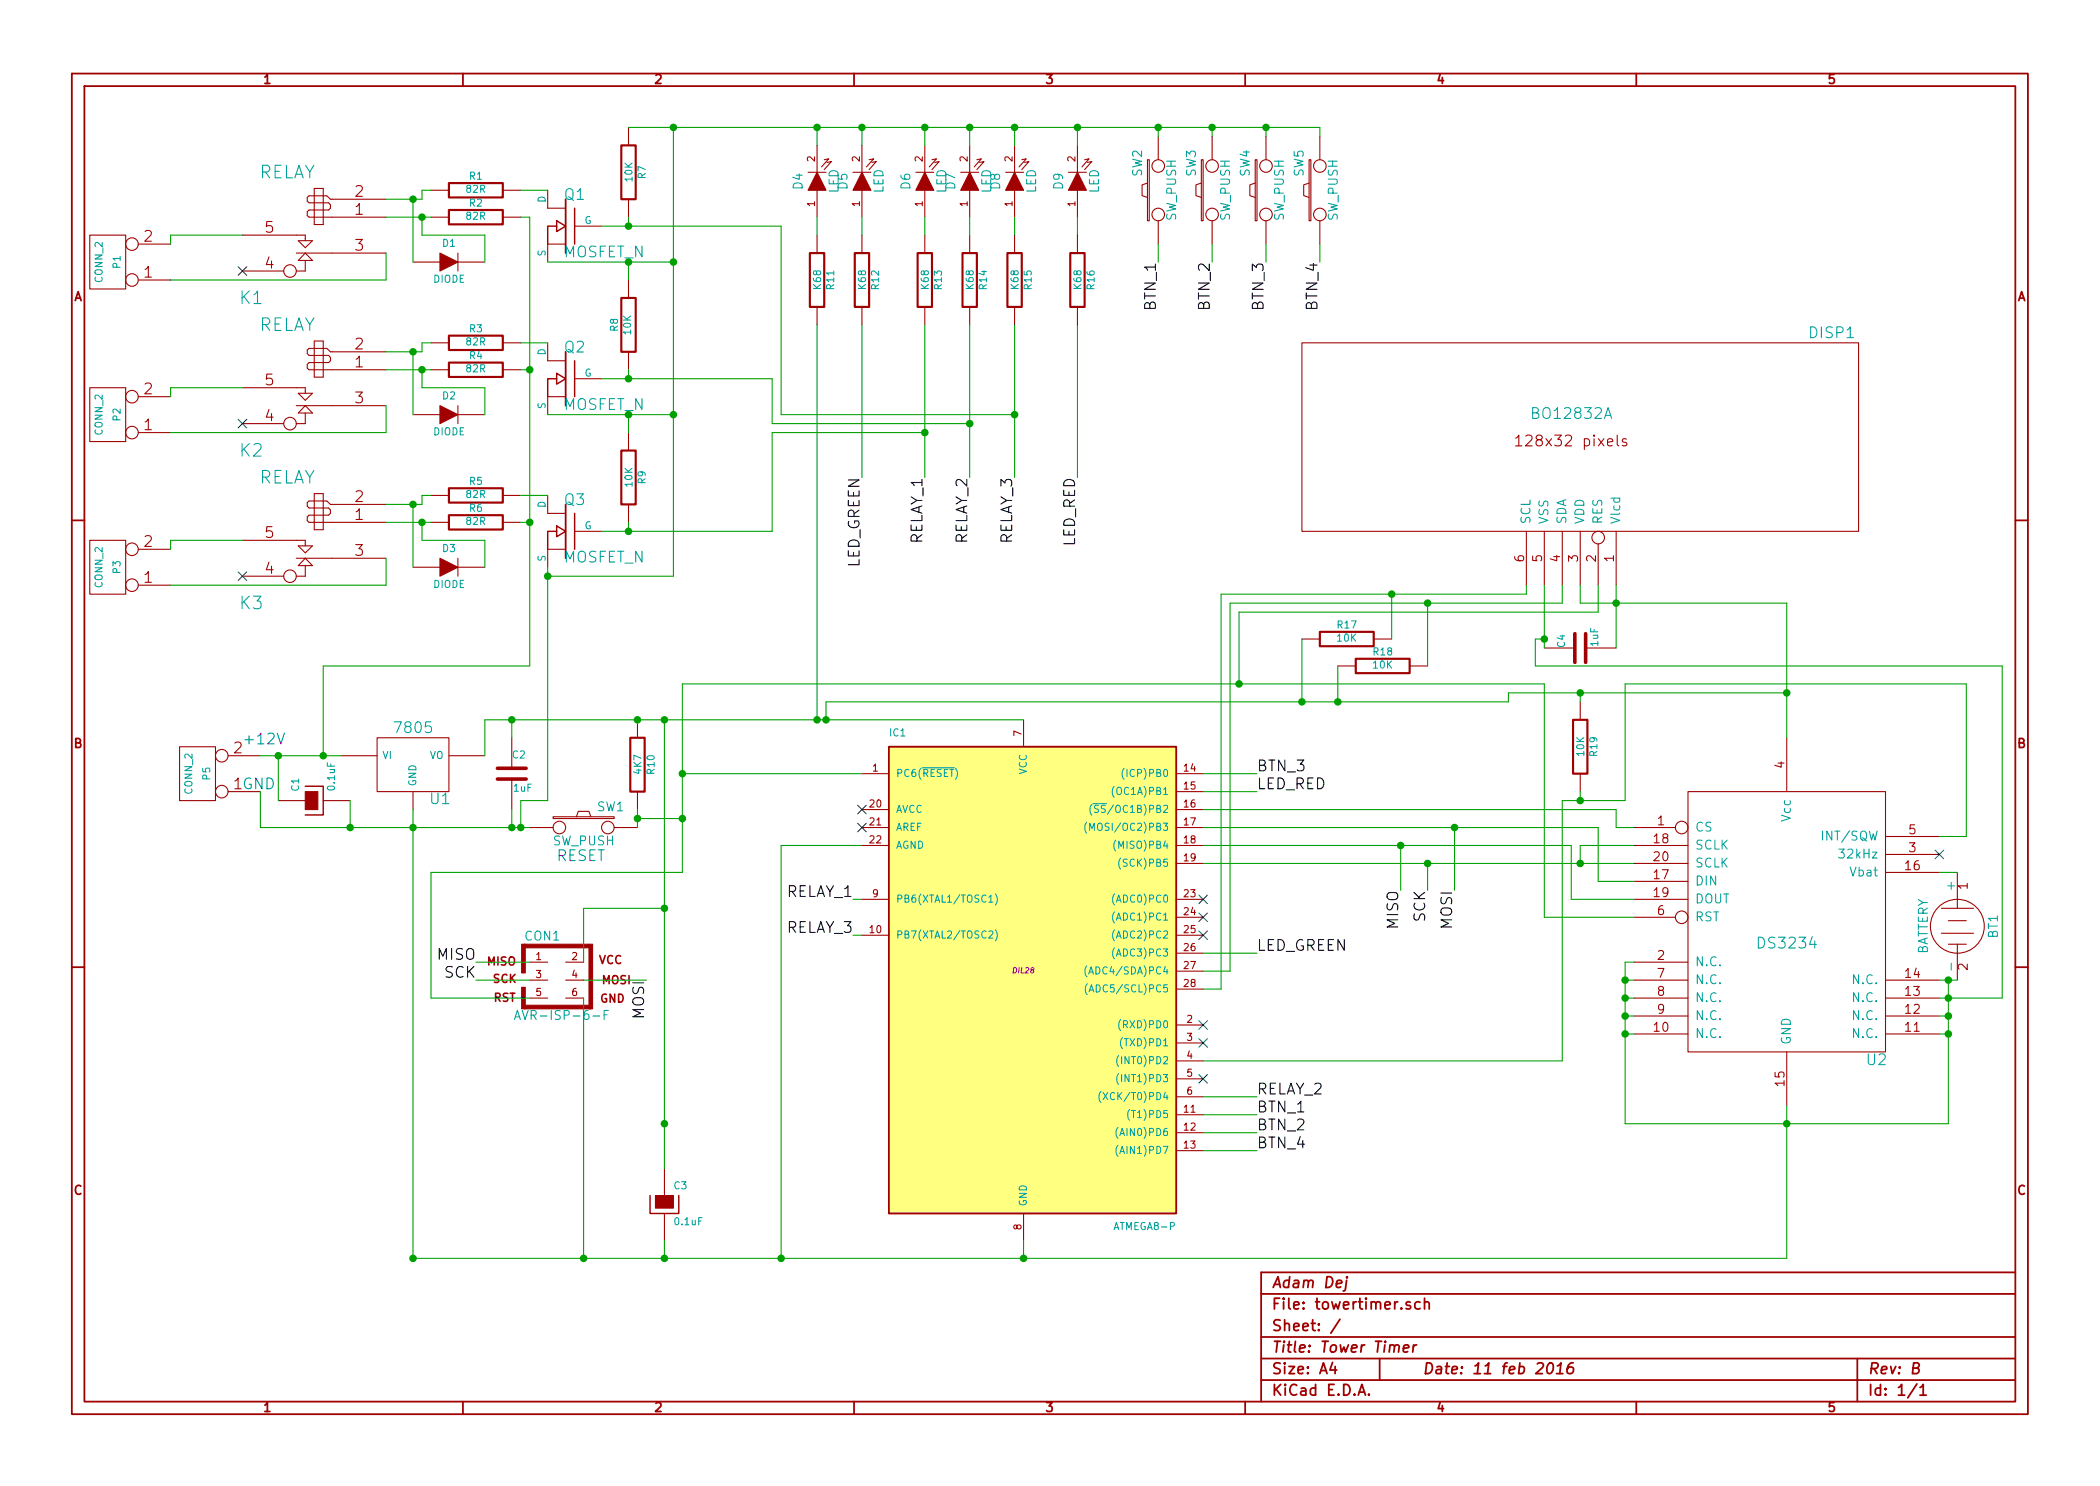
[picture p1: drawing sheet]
<svg xmlns="http://www.w3.org/2000/svg" width="297mm" height="210mm" viewBox="0 0 297 210" stroke-linecap="round" stroke-linejoin="round" font-family="sans-serif">
<g fill="none" stroke="#a00000" stroke-width=".25">
<path d="M10.2 10.4h276.6v189.7h-276.6zM11.9 12.2h273.2v186.1h-273.2zM65.5 10.4v1.8M120.8 10.4v1.8M176.1 10.4v1.8M231.4 10.4v1.8M80 28.2v7.6M80 49.8v7.6M10.2 73.6h1.7M80 71.4v7.6M285.1 73.6h1.7M125.7 105.7h40.7v66h-40.7z"/>
<path d="M10.2 136.8h1.7M285.1 136.8h1.7M65.5 198.3v1.8M120.8 198.3v1.8M176.1 198.3v1.8M178.4 183.1h106.7M178.4 189.2h106.7M178.4 195.3h106.7M178.4 192.2h106.7M188.5 192.8l-.4 1h1M188.8 193.3v1.1M189.5 186.7l-1.3 1.9"/>
<path d="M190.5 181.1l-.2 1.4-.3 .2M190.5 180.6l-.1 .1 .1 .1 .1-.1-.1-.1v.2M192.1 197.4l.5-1.5 .5 1.5M192.3 197h.7M193.6 197.3h.1l-.1 .1-.1-.1h.1v.1M195.1 192.2v3.1M198.5 190.8l.8-.1-.1-.3-.1-.1-.5 .1-.1 .7 .2 .2 .4-.1M199.5 184.3l-.4-.1-.2 .2 .1 .2 .5 .2v.1v.2l-.2 .1-.4-.1M199.9 190.3l-.1 1M200.4 190.3l-.3 .1-.2 .2M200.9 184.3a.48 .48 0 0 0-.7 0l-.1 .6a.48 .48 0 0 0 .8 .2M201.5 184.3a.38 .38 0 0 1 .7 .1v.8"/>
<path d="M201.5 183.7v1.5M219.1 192.9a.34 .34 0 0 1 .6 .2 .87 .87 0 0 1-.6 1.3l-.2-.1a1.13 1.13 0 0 1 .2-1.4zM220.2 194.4h.9M220.3 193.3l.5-.5-.2 1.6M222.5 192.8a.72 .72 0 0 0-.8 .7v.7a.52 .52 0 0 0 .8-.1v-.5a.49 .49 0 0 0-.8 .1M231.4 198.3v1.8M262.7 192.2v6.1M270.6 193.6h.5l.2-.2a.33 .33 0 0 0 .2-.3 .33 .33 0 0 0-.3-.3h-.5l-.2 1.6h.6a.4 .4 0 0 0 .3-.4 .4 .4 0 0 0-.3-.4M271.1 195.8l-1.3 2M271.6 196.3l.4-.4v1.5M271.6 197.4h.9M285.1 180h-106.7v18.3"/>
</g>
<g fill="none" stroke="#a00000" stroke-width=".15">
<path d="M88.9 18v2.6M163.8 19.3v3.3M171.4 19.3v3.3M179.1 19.3v3.3M186.7 19.3v3.3M12.7 33.3h5.1v7.6h-5.1zM19.6 39.6h4.5M19.6 34.5h4.5M34.3 33.3h8.9v.8M34.3 38.3h5.8M41.9 35.8h12.7M42.2 34.1h2l-1 .9z"/>
<path d="M43.2 35.8l1 1h-2zM43.2 36.8v1.5h-1.3M44.4 26.7h1.3v5.1h-1.3zM54.6 28.2h-7.9l-.5-.5h-2.5l-.2 .2v.5l.2 .3h2.8l.2 .3v.5l-.2 .2h-2.8l-.2 .3v.5l.2 .2h10.9M58.4 37.1h3.8M61 30.7h2.5M61 26.9h2.5M64.8 35.8v2.5M64.8 37.1h3.8M71.1 30.7h2.6M71.1 26.9h2.6M77.5 26.9v2.6h2.5"/>
<path d="M80 34.5h-2.5v2.6M81.3 32h3.8M88.9 28.2v2.5M88.9 39.6v2.6M114.3 24.4h2.5M115.6 20.6v3.8M115.6 26.9v3.8M115.6 33.3v2.5M116.6 22.6l.6-.1-1 1.1M117 23l.6-.1-1 1.1M120.6 24.4h2.6M121.9 20.6v3.8"/>
<path d="M121.9 26.9v3.8M121.9 33.3v2.5M122.9 22.6l.7-.1-1 1.1M123.3 23l.7-.1-1.1 1.1M129.5 24.4h2.6M130.8 20.6v3.8M130.8 26.9v3.8M130.8 33.3v2.5M131.8 22.6l.7-.1-1.1 1.1M132.2 23l.6-.1-1 1.1M135.9 24.4h2.5M137.2 20.6v3.8"/>
<path d="M137.2 26.9v3.8M137.2 33.3v2.5M138.2 22.6l.6-.1-1 1.1M138.6 23l.6-.1-1 1.1M142.2 24.4h2.6M143.5 20.6v3.8M143.5 26.9v3.8M143.5 33.3v2.5M144.5 22.6l.7-.1-1.1 1.1M144.9 23l.6-.1-1 1.1M151.1 24.4h2.6M152.4 20.6v3.8"/>
<path d="M152.4 26.9v3.8M152.4 33.3v2.5M153.4 22.6l.7-.1-1.1 1.1M153.8 23l.6-.1-1 1.1M162.3 22.6h.3v8.6h-.3zM162.3 25.9l-.8 .3v1.5l.8 .2M163.8 31.2v3.3M169.9 22.6h.3v8.6h-.3zM169.9 25.9l-.7 .3v1.5l.7 .2M171.4 31.2v3.3M177.5 22.6h.3v8.6h-.3zM177.5 25.9l-.7 .3v1.5l.7 .2"/>
<path d="M179.1 31.2v3.3M185.2 22.6h.2v8.6h-.2zM185.2 25.9l-.8 .3v1.5l.8 .2M186.7 31.2v3.3M12.7 54.9h5.1v7.6h-5.1zM19.6 56.1h4.5M34.3 54.9h8.9v.7M34.3 59.9h5.8M41.9 57.4h12.7M42.2 55.6h2l-1 1zM43.2 58.4v1.5h-1.3M43.2 57.4l1 1h-2z"/>
<path d="M44.4 48.3h1.3v5.1h-1.3zM54.6 49.8h-7.9l-.5-.5h-2.5l-.2 .2v.5l.2 .3h2.8l.2 .3v.4l-.2 .3h-2.8l-.2 .3v.5l.2 .2h10.9M58.4 58.7h3.8M61 52.3h2.5M61 48.5h2.5M64.8 57.4v2.5M64.8 58.7h3.8M71.1 52.3h2.6M71.1 48.5h2.6M77.5 48.5v2.5h2.5M80 56.1h-2.5v2.6M81.3 53.6h3.8"/>
<path d="M88.9 49.8v2.5M115.6 43.4v2.6M121.9 43.4v2.6M130.8 43.4v2.6M137.2 43.4v2.6M143.5 43.4v2.6M152.4 43.4v2.6M184.1 48.5h78.8v26.7h-78.8zM12.7 76.4h5.1v7.7h-5.1zM19.6 61.2h4.5M19.6 77.7h4.5M34.3 76.4h8.9v.8"/>
<path d="M41.9 79h12.7M42.2 77.2h2l-1 1zM43.2 79l1 1h-2zM44.4 69.8h1.3v5.1h-1.3zM54.6 71.4h-7.9l-.5-.5h-2.5l-.2 .2v.5l.2 .3h2.8l.2 .3v.4l-.2 .3h-2.8l-.2 .2v.6l.2 .2h10.9M61 73.9h2.5M61 70.1h2.5M64.8 79v2.5M71.1 73.9h2.6M71.1 70.1h2.6M77.5 70.1v2.5h2.5M80 77.7h-2.5v2.6"/>
<path d="M81.3 75.2h3.8M88.9 61.2v2.5M88.9 71.4v2.5M214.4 62l.4-.4v1.5M214.4 63.1h.9M215.9 75.2v7.6M218.4 75.2v7.6M221 75.2v7.6M223.5 75.2v7.6M226.1 77v5.8M228.6 75.2v7.6M230 62.1h-.3l-.2 .2v.2l.5 .2 .1 .1-.1 .2-.1 .1-.4-.1"/>
<path d="M19.6 82.8h4.5M34.3 81.5h5.8M43.2 80v1.5h-1.3M58.4 80.3h3.8M64.8 80.3h3.8M184.1 90.4h2.6M189.2 94.2h2.6M194.3 90.4h2.5M199.4 94.2h2.5M218.4 91.7h4.4M223.5 99.3v2.5M224.3 91.7h4.3"/>
<path d="M25.4 105.7h5.1v7.6h-5.1zM32.3 106.9h4.5M32.3 112h4.5M39.4 113.3h3.8M45.7 113.3h3.8M48.3 106.9h5M53.3 104.4h10.2v7.6h-10.2zM58.4 112v2.5M63.5 106.9h5.1M72.4 104.4v4.3M72.4 110.2v4.3M74.9 117.1h3.3"/>
<path d="M78.2 115.6h8.7v.2h-8.7zM81.5 115.6l.3-.8h1.5l.3 .8M86.9 117.1h3.3M90.2 101.8v2.6M90.2 112v2.5M121.9 109.5h3.8M121.9 114.5h3.8M121.9 117.1h3.8M121.9 119.6h3.8M144.8 101.8v3.9M166.4 112h3.8M166.4 109.5h3.8"/>
<path d="M166.4 114.5h3.8M166.4 117.1h3.8M166.4 119.6h3.8M223.5 109.5v2.5M231.1 117.1h5.9M231.1 119.6h7.7M238.8 112h27.9v36.8h-27.9zM252.7 104.4v7.6M266.7 118.4h7.6M74.9 136.1h2.6M74.9 138.7h2.6M80 136.1h2.5"/>
<path d="M80 138.7h2.5M121.9 127.2h3.8M121.9 132.3h3.8M166.4 127.2h3.8M166.4 132.3h3.8M166.4 129.8h3.8M166.4 134.9h3.8M166.4 137.4h3.8M166.4 139.9h3.8M166.4 122.2h3.8M231.1 127.2h7.7M231.1 129.8h5.9"/>
<path d="M231.1 122.2h7.7M231.1 136.1h7.7M231.1 138.7h7.7M231.1 124.7h7.7M266.7 120.9h7.6M266.7 138.7h7.6M266.7 123.4h7.6M274.6 128.5h4.5M274.6 132h4.5M275.6 130.3h2.5M275.6 133.6h2.5M276.9 123.4v5.1"/>
<path d="M276.9 133.6v5.1M74.9 141.2h2.6M80 141.2h2.5M166.4 145h3.8M166.4 147.6h3.8M166.4 150.1h3.8M166.4 152.6h3.8M166.4 155.2h3.8M166.4 157.7h3.8M231.1 141.2h7.7M231.1 143.8h7.7M231.1 146.3h7.7"/>
<path d="M252.7 148.8v7.7M266.7 141.2h7.6M266.7 143.8h7.6M266.7 146.3h7.6M94 165.3v3.9M94 171.7v3.8M144.8 171.7v3.8M166.4 160.3h3.8M166.4 162.8h3.8"/>
<circle cx="18.7" cy="39.6" r=".89"/>
<circle cx="18.7" cy="34.5" r=".89"/>
<circle cx="41" cy="38.3" r=".89"/>
<circle cx="163.8" cy="23.5" r=".89"/>
<circle cx="163.8" cy="30.3" r=".89"/>
<circle cx="171.4" cy="23.5" r=".89"/>
<circle cx="171.4" cy="30.3" r=".89"/>
<circle cx="179.1" cy="23.5" r=".89"/>
<circle cx="179.1" cy="30.3" r=".89"/>
<circle cx="186.7" cy="30.3" r=".89"/>
<circle cx="186.7" cy="23.5" r=".89"/>
<circle cx="18.7" cy="56.1" r=".89"/>
<circle cx="41" cy="59.9" r=".89"/>
<circle cx="18.7" cy="77.7" r=".89"/>
<circle cx="18.7" cy="61.2" r=".89"/>
<circle cx="226.1" cy="76.1" r=".89"/>
<circle cx="18.7" cy="82.8" r=".89"/>
<circle cx="41" cy="81.5" r=".89"/>
<circle cx="31.4" cy="106.9" r=".89"/>
<circle cx="31.4" cy="112" r=".89"/>
<circle cx="79.1" cy="117.1" r=".89"/>
<circle cx="86" cy="117.1" r=".89"/>
<circle cx="237.9" cy="117.1" r=".89"/>
<circle cx="237.9" cy="129.8" r=".89"/>
<circle cx="276.9" cy="131.1" r="3.8"/>
</g>
<path d="M39.2 103.7l.5 1.6 .5-1.6" fill="none" stroke="#00f" stroke-width=".15"/>
<path d="M125.7 105.7h40.7v66h-40.7z" fill="#ffff80" stroke="#ffff80" stroke-width=".25"/>
<g fill="none" stroke="#00a0a0" stroke-width=".15">
<path d="M130.4 108.6h4.6M153.7 116.3a1.2 1.2 0 0 0 0 1.6M154.1 117.5v-1l.4 .7 .3-.7v1M154.5 113.8a1.2 1.2 0 0 0 0 1.5M154.6 113.7h1.9M155.4 114l-.4-.1-.2 .2 .1 .3 .4 .2v.3l-.1 .1-.4-.1M157.6 111.2a1.2 1.2 0 0 0 0 1.6M157.8 118.9a1.2 1.2 0 0 0 0 1.5M159 108.7a1.2 1.2 0 0 0 0 1.6M139.9 131.8l.4-.1 .1 .1v.2l-.6 .7h.6M139.9 127.7h.5M140.8 126.5a1.2 1.2 0 0 1 0 1.5"/>
<path d="M140.8 131.6a1.2 1.2 0 0 1 0 1.5M153.7 136.6a1.2 1.2 0 0 0 0 1.6M153.8 139.2a1.2 1.2 0 0 0 0 1.5M154 137.8l.3-1 .4 1M157.7 126.5a1.2 1.2 0 0 0 0 1.5M157.7 129a1.2 1.2 0 0 0 0 1.6M157.7 131.6a1.2 1.2 0 0 0 0 1.5M157.7 134.1a1.2 1.2 0 0 0 0 1.6M158.5 121.4a1.2 1.2 0 0 0 0 1.6M72.8 144.2l.4-1.2 .4 1.2M72.9 143.9h.6M85.4 143.6h.5"/>
<path d="M86.1 143h-.7v1.2M154.1 140.4l.3-1.1 .3 1.1M154.2 140.1h.4M155.7 154.4a1.2 1.2 0 0 0 0 1.6M156 154.6l.7 1M156.7 154.6l-.7 1M158.1 159.5a1.2 1.2 0 0 0 0 1.6M158.2 149.3a1.2 1.2 0 0 0 0 1.6M158.2 151.9a1.2 1.2 0 0 0 0 1.5M158.5 144.3a1.2 1.2 0 0 0 0 1.5M159.8 157a1.2 1.2 0 0 0 0 1.5M158.1 162a1.2 1.2 0 0 0 0 1.6"/>
</g>
<path d="M78.7 32h-1.2v2.5M78.7 31.2l1.3 .8-1.3 .8zM81.3 29.5v5M78.7 53.6h-1.2v2.5M78.7 52.8l1.3 .8-1.3 .8zM81.3 51v5.1M78.7 75.2h-1.2v2.5M78.7 74.4l1.3 .8-1.3 .7zM81.3 72.6v5.1M43.2 111.2h2.5v4.1h-2.5M91.9 169.2v2.5h4.1v-2.5" fill="none" stroke="#a00000" stroke-width=".2"/>
<g fill="#a00000" stroke="#a00000" stroke-width=".15">
<path d="M43.2 112h1.8v2.5h-1.8z"/>
<path d="M92.7 169.2h2.5v1.7h-2.5z"/>
<path d="M115.6 24.4l1.2 2.5h-2.5z"/>
<path d="M121.9 24.4l1.3 2.5h-2.6z"/>
<path d="M130.8 24.4l1.3 2.5h-2.6z"/>
<path d="M137.2 24.4l1.2 2.5h-2.5z"/>
<path d="M143.5 24.4l1.3 2.5h-2.6z"/>
<path d="M152.4 24.4l1.3 2.5h-2.6z"/>
<path d="M62.2 35.8l2.6 1.3-2.6 1.2z"/>
<path d="M62.2 57.4l2.6 1.3-2.6 1.2z"/>
<path d="M62.2 79l2.6 1.3-2.6 1.2z"/>
<path d="M74.2 142.2h9.4v.5h-9.4z"/>
<path d="M74.2 133.6h9.1v.5h-9.1z"/>
<path d="M73.8 139.7h.5v3h-.5z"/>
<path d="M73.8 133.6h.5v4.1h-.5z"/>
<path d="M83.3 133.6h.5v9.1h-.5z"/>
</g>
<g fill="none" stroke="#a00000" stroke-width=".3">
<path d="M63.5 25.9h7.6v2h-7.6zM63.5 29.7h7.6v2h-7.6zM87.9 20.6h2v7.6h-2zM114.6 35.8h2v7.6h-2zM120.9 35.8h2v7.6h-2zM129.8 35.8h2v7.6h-2zM136.1 35.8h2.1v7.6h-2.1zM142.5 35.8h2v7.6h-2zM151.4 35.8h2v7.6h-2zM63.5 47.5h7.6v2h-7.6zM63.5 51.3h7.6v2h-7.6zM87.9 42.2h2v7.6h-2z"/>
<path d="M63.5 69.1h7.6v2h-7.6zM63.5 72.9h7.6v2h-7.6zM87.9 63.7h2v7.7h-2zM186.7 89.4h7.6v2h-7.6zM191.8 93.2h7.6v2h-7.6zM89.2 104.4h2v7.6h-2zM222.5 101.8h2v7.7h-2z"/>
</g>
<path d="M222.8 89.7v4M224.3 89.7v4M70.4 110.2h4M70.4 108.7h4" fill="none" stroke="#a00000" stroke-width=".51"/>
<g fill="none" stroke="#0000c0" stroke-width=".15">
<path d="M33.7 37.7l1.2 1.3M34.9 37.7l-1.2 1.3M33.7 59.3l1.2 1.2M34.9 59.3l-1.2 1.2M33.7 80.9l1.2 1.2M34.9 80.9l-1.2 1.2M121.3 113.9l1.2 1.3M121.3 116.5l1.2 1.2M122.5 113.9l-1.2 1.3M122.5 116.5l-1.2 1.2M169.6 131.7l1.2 1.2M169.6 129.2l1.2 1.2"/>
<path d="M169.6 126.6l1.2 1.3M170.8 131.7l-1.2 1.2M170.8 129.2l-1.2 1.2M170.8 126.6l-1.2 1.3M273.7 120.3l1.2 1.2M274.9 120.3l-1.2 1.2M169.6 152l1.2 1.3M169.6 147l1.2 1.2M169.6 144.4l1.2 1.2M170.8 152l-1.2 1.3M170.8 147l-1.2 1.2M170.8 144.4l-1.2 1.2"/>
</g>
<g fill="none" stroke="#00a000" stroke-width=".15">
<path d="M88.9 18h97.8v1.3M95.2 18v63.5h-17.7M115.6 18v2.6M121.9 18v2.6M130.8 18v2.6M137.2 18v2.6M143.5 18v2.6M152.4 18v2.6M163.8 18v1.3M171.4 18v1.3M179.1 18v1.3M34.3 33.3h-10.2v1.2"/>
<path d="M54.6 30.7h6.4M54.6 35.8v3.8h-30.5M58.4 28.2v8.9M59.7 30.7v2.6h8.9v3.8M61 26.9h-1.3v1.3h-5.1M73.7 30.7h1.2v63.5h-29.2v12.7M73.7 26.9h3.8M77.5 37.1h17.7M85.1 32h25.4v26.7h33M88.9 30.7v1.3M88.9 37.1v2.5M115.6 30.7v2.6"/>
<path d="M121.9 30.7v2.6M130.8 30.7v2.6M137.2 30.7v2.6M143.5 30.7v2.6M152.4 30.7v2.6M163.8 34.5v2.6M171.4 34.5v2.6M179.1 34.5v2.6M186.7 34.5v2.6M34.3 54.9h-10.2v1.2M54.6 52.3h6.4M54.6 57.4v3.8h-30.5"/>
<path d="M58.4 49.8v8.9M59.7 52.3v2.6h8.9v3.8M61 48.5h-1.3v1.3h-5.1M73.7 48.5h3.8M73.7 52.3h1.2M77.5 58.7h17.7M85.1 53.6h24.1v6.3h28M88.9 52.3v1.3M88.9 58.7v2.5M115.6 46v55.8M121.9 46v21.6M130.8 46v21.6"/>
<path d="M137.2 46v21.6M143.5 46v21.6M152.4 46v21.6M34.3 76.4h-10.2v1.3M54.6 73.9h6.4M54.6 79v3.8h-30.5M58.4 71.4v8.9M59.7 73.9v2.5h8.9v3.9M61 70.1h-1.3v1.3h-5.1M73.7 70.1h3.8M73.7 73.9h1.2M88.9 73.9v1.3"/>
<path d="M130.8 61.2h-21.6v14h-24.1M77.5 80.3v33h-3.8v3.8M184.1 90.4v8.9M189.2 94.2v5.1M196.8 84.1v6.3M201.9 85.3v8.9M215.9 82.8v1.3h-43.2v55.8h-2.5M218.4 90.4h-1.2v3.8h66v47h-8.9M218.4 82.8v8.9M221 82.8v2.5h-47v52.1h-3.8M223.5 82.8v2.5h29.2v19.1M223.5 98v1.3"/>
<path d="M226.1 82.8v3.8h-50.8v10.2M228.6 82.8v8.9M252.7 98h-39.3v1.3h-96.6v2.5M36.8 112v5.1h38.1M36.8 106.9h11.5M39.4 106.9v6.4M49.5 113.3v3.8M58.4 114.5v63.5h194.3v-21.5M72.4 101.8v2.6M72.4 114.5v2.6M90.2 114.5v2.6M90.2 115.8h6.3"/>
<path d="M94 101.8v63.5M96.5 109.5h25.4M121.9 119.6h-11.4v58.4M144.8 101.8h-76.2v5.1M170.2 117.1h55.9v7.6h5M170.2 114.5h58.4v2.6h2.5M170.2 109.5h7.6M170.2 119.6h52v7.6h8.9M170.2 112h7.6M198.1 119.6v6.4M205.7 117.1v8.9M223.5 112v1.3"/>
<path d="M231.1 119.6h-7.6v2.6M274.3 118.4h3.8v-21.6h-48.2v16.5h-8.9v36.8h-50.8M67.3 136.1h7.6M67.3 138.7h7.6M82.5 138.7h8.9M94 128.5h-11.5v7.6M120.6 127.2h1.3M120.6 132.3h1.3M170.2 122.2h60.9M170.2 134.9h7.6M201.9 122.2v3.8M229.9 138.7h1.2"/>
<path d="M231.1 129.8h-12.7v-33h-121.9v26.6h-35.5v17.8h13.9M231.1 136.1h-1.2v22.9h45.7v-20.3M274.3 138.7h2.6M274.3 123.4h2.6M82.5 141.2v36.8M170.2 155.2h7.6M170.2 157.7h7.6M229.9 141.2h1.2M229.9 143.8h1.2M229.9 146.3h1.2M274.3 143.8h1.3M274.3 146.3h1.3"/>
<path d="M94 175.5v2.5M144.8 175.5v2.5M170.2 160.3h7.6M170.2 162.8h7.6"/>
</g>
<g fill="#00a000" stroke="#00a000" stroke-width=".25">
<circle cx="58.4" cy="117.1" r=".41"/>
<circle cx="116.8" cy="101.8" r=".41"/>
<circle cx="90.2" cy="101.8" r=".41"/>
<circle cx="72.4" cy="101.8" r=".41"/>
<circle cx="72.4" cy="117.1" r=".41"/>
<circle cx="90.2" cy="115.8" r=".41"/>
<circle cx="94" cy="101.8" r=".41"/>
<circle cx="110.5" cy="178" r=".41"/>
<circle cx="94" cy="178" r=".41"/>
<circle cx="144.8" cy="178" r=".41"/>
<circle cx="223.5" cy="122.2" r=".41"/>
<circle cx="252.7" cy="159" r=".41"/>
<circle cx="275.6" cy="141.2" r=".41"/>
<circle cx="275.6" cy="143.8" r=".41"/>
<circle cx="275.6" cy="146.3" r=".41"/>
<circle cx="229.9" cy="146.3" r=".41"/>
<circle cx="229.9" cy="143.8" r=".41"/>
<circle cx="229.9" cy="141.2" r=".41"/>
<circle cx="229.9" cy="138.7" r=".41"/>
<circle cx="275.6" cy="138.7" r=".41"/>
<circle cx="223.5" cy="113.3" r=".41"/>
<circle cx="96.5" cy="109.5" r=".41"/>
<circle cx="175.3" cy="96.8" r=".41"/>
<circle cx="228.6" cy="85.3" r=".41"/>
<circle cx="218.4" cy="90.4" r=".41"/>
<circle cx="196.8" cy="84.1" r=".41"/>
<circle cx="201.9" cy="85.3" r=".41"/>
<circle cx="189.2" cy="99.3" r=".41"/>
<circle cx="184.1" cy="99.3" r=".41"/>
<circle cx="74.9" cy="52.3" r=".41"/>
<circle cx="95.2" cy="58.7" r=".41"/>
<circle cx="77.5" cy="81.5" r=".41"/>
<circle cx="73.7" cy="117.1" r=".41"/>
<circle cx="95.2" cy="37.1" r=".41"/>
<circle cx="95.2" cy="18" r=".41"/>
<circle cx="143.5" cy="18" r=".41"/>
<circle cx="137.2" cy="18" r=".41"/>
<circle cx="130.8" cy="18" r=".41"/>
<circle cx="121.9" cy="18" r=".41"/>
<circle cx="115.6" cy="18" r=".41"/>
<circle cx="45.7" cy="106.9" r=".41"/>
<circle cx="74.9" cy="73.9" r=".41"/>
<circle cx="59.7" cy="30.7" r=".41"/>
<circle cx="58.4" cy="28.2" r=".41"/>
<circle cx="59.7" cy="52.3" r=".41"/>
<circle cx="58.4" cy="49.8" r=".41"/>
<circle cx="59.7" cy="73.9" r=".41"/>
<circle cx="58.4" cy="71.4" r=".41"/>
<circle cx="130.8" cy="61.2" r=".41"/>
<circle cx="88.9" cy="75.2" r=".41"/>
<circle cx="137.2" cy="59.9" r=".41"/>
<circle cx="88.9" cy="53.6" r=".41"/>
<circle cx="143.5" cy="58.7" r=".41"/>
<circle cx="88.9" cy="32" r=".41"/>
<circle cx="152.4" cy="18" r=".41"/>
<circle cx="179.1" cy="18" r=".41"/>
<circle cx="171.4" cy="18" r=".41"/>
<circle cx="163.8" cy="18" r=".41"/>
<circle cx="82.5" cy="178" r=".41"/>
<circle cx="94" cy="128.5" r=".41"/>
<circle cx="96.5" cy="115.8" r=".41"/>
<circle cx="198.1" cy="119.6" r=".41"/>
<circle cx="201.9" cy="122.2" r=".41"/>
<circle cx="205.7" cy="117.1" r=".41"/>
<circle cx="58.4" cy="178" r=".41"/>
<circle cx="94" cy="159" r=".41"/>
<circle cx="252.7" cy="98" r=".41"/>
<circle cx="223.5" cy="98" r=".41"/>
<circle cx="49.5" cy="117.1" r=".41"/>
<circle cx="39.4" cy="106.9" r=".41"/>
<circle cx="115.6" cy="101.8" r=".41"/>
</g>
<g font-size="2.5" fill="#00a0a0">
<text x="36.4" y="25.3">RELAY</text>
<text x="34" y="43.1">K1</text>
<text x="36.4" y="46.9">RELAY</text>
<text x="34" y="64.7">K2</text>
<text x="36.4" y="68.5">RELAY</text>
<text x="34" y="86.3">K3</text>
</g>
<g font-size="2.1" fill="#a00000">
<text x="50.2" y="27.9">2</text>
<text x="20.4" y="34.3">2</text>
<text x="37.5" y="33">5</text>
<text x="50.2" y="30.5">1</text>
<text x="50.2" y="35.6">3</text>
<text x="20.4" y="39.4">1</text>
<text x="37.5" y="38.1">4</text>
<text x="50.2" y="52.1">1</text>
<text x="50.2" y="49.5">2</text>
<text x="20.4" y="55.9">2</text>
<text x="37.5" y="59.7">4</text>
<text x="37.5" y="54.6">5</text>
<text x="50.2" y="57.1">3</text>
<text x="20.4" y="61">1</text>
<text x="215.4" y="63.2">128x32 pixels</text>
<text x="50.2" y="71.1">2</text>
<text x="20.4" y="77.5">2</text>
<text x="37.5" y="76.2">5</text>
<text x="50.2" y="73.7">1</text>
<text x="20.4" y="82.5">1</text>
<text x="37.5" y="81.3">4</text>
<text x="50.2" y="78.7">3</text>
<text x="33.1" y="106.7">2</text>
<text x="179.9" y="185.4">File: towertimer.sch</text>
<text x="179.9" y="182.3">Adam Dej</text>
<text x="179.9" y="191.5">Title: Tower Timer</text>
<text x="179.9" y="188.4">Sheet: /</text>
<text x="179.9" y="197.6">KiCad E.D.A.</text>
<text x="179.9" y="194.5">Size: A4</text>
<text x="201.2" y="194.5">Date: 11 feb 2016</text>
<text x="264.2" y="194.5">Rev: B</text>
<text x="264.2" y="197.6">Id: 1/1</text>
</g>
<g font-size="2.1" fill="#00a0a0">
<text x="79.9" y="28.4">Q1</text>
<text x="256" y="47.9">DISP1</text>
<text x="79.9" y="50">Q2</text>
<text x="216.9" y="59.4">BO12832A</text>
<text x="79.9" y="71.5">Q3</text>
<text x="79.7" y="79.7">MOSFET_N</text>
<text x="56.1" y="103.8">7805</text>
<text x="60.9" y="113.9">U1</text>
<text x="248.9" y="134.3">DS3234</text>
<text x="264.1" y="150.8">U2</text>
</g>
<g font-size="2.1" fill="#00a000">
<text x="79.7" y="36.5">MOSFET_N</text>
<text x="79.7" y="58.1">MOSFET_N</text>
</g>
<g font-size="2.1">
<text x="163.6" y="43.8" transform="rotate(-90 163.6 43.8)">BTN_1</text>
<text x="171.2" y="43.8" transform="rotate(-90 171.2 43.8)">BTN_2</text>
<text x="178.8" y="43.8" transform="rotate(-90 178.8 43.8)">BTN_3</text>
<text x="186.4" y="43.8" transform="rotate(-90 186.4 43.8)">BTN_4</text>
<text x="130.6" y="77.1" transform="rotate(-90 130.6 77.1)">RELAY_1</text>
<text x="136.9" y="77.1" transform="rotate(-90 136.9 77.1)">RELAY_2</text>
<text x="143.3" y="77.1" transform="rotate(-90 143.3 77.1)">RELAY_3</text>
<text x="152.1" y="77.5" transform="rotate(-90 152.1 77.5)">LED_RED</text>
<text x="121.7" y="80.5" transform="rotate(-90 121.7 80.5)">LED_GREEN</text>
<text x="177.8" y="111.8">LED_RED</text>
<text x="177.8" y="109.2">BTN_3</text>
<text x="111.1" y="127">RELAY_1</text>
<text x="197.9" y="131.4" transform="rotate(-90 197.9 131.4)">MISO</text>
<text x="201.7" y="130.4" transform="rotate(-90 201.7 130.4)">SCK</text>
<text x="205.5" y="131.4" transform="rotate(-90 205.5 131.4)">MOSI</text>
<text x="61.9" y="135.9">MISO</text>
<text x="111.1" y="132.1">RELAY_3</text>
<text x="177.8" y="134.6">LED_GREEN</text>
<text x="62.8" y="138.4">SCK</text>
<text x="91.2" y="144.1" transform="rotate(-90 91.2 144.1)">MOSI</text>
<text x="177.8" y="154.9">RELAY_2</text>
<text x="177.8" y="157.5">BTN_1</text>
<text x="177.8" y="160">BTN_2</text>
<text x="177.8" y="162.6">BTN_4</text>
</g>
<g font-size="2.1" fill="#00f">
<text x="34.3" y="105.4">+12V</text>
<text x="33.1" y="111.8">1GND</text>
<text x="78.7" y="121.9">RESET</text>
</g>
<g font-size="1.8" fill="#a00000">
<text x="37.3" y="11.9">1</text>
<text x="92.7" y="11.9">2</text>
<text x="148" y="11.9">3</text>
<text x="203.3" y="11.9">4</text>
<text x="258.6" y="11.9">5</text>
<text x="10.4" y="42.7">A</text>
<text x="285.3" y="42.7">A</text>
<text x="215.6" y="79.5" transform="rotate(-90 215.6 79.5)">6</text>
<text x="218.2" y="79.5" transform="rotate(-90 218.2 79.5)">5</text>
<text x="220.7" y="79.5" transform="rotate(-90 220.7 79.5)">4</text>
<text x="223.3" y="79.5" transform="rotate(-90 223.3 79.5)">3</text>
<text x="225.8" y="79.5" transform="rotate(-90 225.8 79.5)">2</text>
<text x="228.3" y="79.5" transform="rotate(-90 228.3 79.5)">1</text>
<text x="10.4" y="105.9">B</text>
<text x="285.3" y="105.9">B</text>
<text x="252.5" y="108.7" transform="rotate(-90 252.5 108.7)">4</text>
<text x="234" y="119.4">18</text>
<text x="234.5" y="116.8">1</text>
<text x="270" y="118.1">5</text>
<text x="234" y="121.9">20</text>
<text x="234" y="124.5">17</text>
<text x="269.5" y="123.2">16</text>
<text x="270" y="120.6">3</text>
<text x="278.4" y="125.8" transform="rotate(-90 278.4 125.8)">1</text>
<text x="234" y="127">19</text>
<text x="234.5" y="129.5">6</text>
<text x="234.5" y="135.9">2</text>
<text x="278.4" y="137.3" transform="rotate(-90 278.4 137.3)">2</text>
<text x="234.5" y="138.4">7</text>
<text x="234.5" y="141">8</text>
<text x="234.5" y="143.5">9</text>
<text x="269.5" y="143.5">12</text>
<text x="269.5" y="141">13</text>
<text x="269.5" y="138.4">14</text>
<text x="234" y="146">10</text>
<text x="269.5" y="146">11</text>
<text x="252.5" y="153.6" transform="rotate(-90 252.5 153.6)">15</text>
<text x="10.4" y="169.1">C</text>
<text x="285.3" y="169.1">C</text>
<text x="37.3" y="199.8">1</text>
<text x="92.7" y="199.8">2</text>
<text x="148" y="199.8">3</text>
<text x="203.3" y="199.8">4</text>
<text x="258.6" y="199.8">5</text>
</g>
<g font-size="1.8" fill="#00a0a0">
<text x="113.6" y="26.8" transform="rotate(-90 113.6 26.8)">D4</text>
<text x="118.7" y="27.4" transform="rotate(-90 118.7 27.4)">LED</text>
<text x="119.9" y="26.8" transform="rotate(-90 119.9 26.8)">D5</text>
<text x="125" y="27.4" transform="rotate(-90 125 27.4)">LED</text>
<text x="128.8" y="26.8" transform="rotate(-90 128.8 26.8)">D6</text>
<text x="133.9" y="27.4" transform="rotate(-90 133.9 27.4)">LED</text>
<text x="135.2" y="26.8" transform="rotate(-90 135.2 26.8)">D7</text>
<text x="140.3" y="27.4" transform="rotate(-90 140.3 27.4)">LED</text>
<text x="141.5" y="26.8" transform="rotate(-90 141.5 26.8)">D8</text>
<text x="146.6" y="27.4" transform="rotate(-90 146.6 27.4)">LED</text>
<text x="150.4" y="26.8" transform="rotate(-90 150.4 26.8)">D9</text>
<text x="155.5" y="27.4" transform="rotate(-90 155.5 27.4)">LED</text>
<text x="161.6" y="25" transform="rotate(-90 161.6 25)">SW2</text>
<text x="169.2" y="25" transform="rotate(-90 169.2 25)">SW3</text>
<text x="176.8" y="25" transform="rotate(-90 176.8 25)">SW4</text>
<text x="184.5" y="25" transform="rotate(-90 184.5 25)">SW5</text>
<text x="166.4" y="31.3" transform="rotate(-90 166.4 31.3)">SW_PUSH</text>
<text x="174" y="31.3" transform="rotate(-90 174 31.3)">SW_PUSH</text>
<text x="181.7" y="31.3" transform="rotate(-90 181.7 31.3)">SW_PUSH</text>
<text x="189.3" y="31.3" transform="rotate(-90 189.3 31.3)">SW_PUSH</text>
<text x="216.5" y="74.2" transform="rotate(-90 216.5 74.2)">SCL</text>
<text x="219.1" y="74.2" transform="rotate(-90 219.1 74.2)">VSS</text>
<text x="221.6" y="74.2" transform="rotate(-90 221.6 74.2)">SDA</text>
<text x="224.2" y="74.2" transform="rotate(-90 224.2 74.2)">VDD</text>
<text x="226.7" y="74.2" transform="rotate(-90 226.7 74.2)">RES</text>
<text x="229.2" y="74.2" transform="rotate(-90 229.2 74.2)">Vlcd</text>
<text x="78.2" y="119.7">SW_PUSH</text>
<text x="84.5" y="114.9">SW1</text>
<text x="239.8" y="117.7">CS</text>
<text x="253.4" y="116.2" transform="rotate(-90 253.4 116.2)">Vcc</text>
<text x="258.1" y="119">INT/SQW</text>
<text x="239.8" y="122.8">SCLK</text>
<text x="239.8" y="125.3">DIN</text>
<text x="239.8" y="120.3">SCLK</text>
<text x="260.6" y="121.5">32kHz</text>
<text x="261.8" y="124.1">Vbat</text>
<text x="276.6" y="125.9" transform="rotate(-90 276.6 125.9)">+</text>
<text x="239.8" y="130.4">RST</text>
<text x="239.8" y="127.9">DOUT</text>
<text x="74.3" y="133.1">CON1</text>
<text x="239.8" y="136.8">N.C.</text>
<text x="272.7" y="135.2" transform="rotate(-90 272.7 135.2)">BATTERY</text>
<text x="276.6" y="137.1" transform="rotate(-90 276.6 137.1)">-</text>
<text x="282.7" y="132.7" transform="rotate(-90 282.7 132.7)">BT1</text>
<text x="239.8" y="139.3">N.C.</text>
<text x="239.8" y="141.9">N.C.</text>
<text x="262.2" y="141.9">N.C.</text>
<text x="262.2" y="139.3">N.C.</text>
<text x="74.2" y="144.4">AVR-ISP-6-F</text>
<text x="239.8" y="144.4">N.C.</text>
<text x="239.8" y="146.9">N.C.</text>
<text x="253.4" y="147.8" transform="rotate(-90 253.4 147.8)">GND</text>
<text x="262.2" y="146.9">N.C.</text>
<text x="262.2" y="144.4">N.C.</text>
</g>
<g font-size="1.6" fill="#a00000">
<text x="68.9" y="136.6">MISO</text>
<text x="84.7" y="136.4">VCC</text>
<text x="69.7" y="139.1">SCK</text>
<text x="69.8" y="141.8">RST</text>
<text x="84.9" y="141.9">GND</text>
<text x="85.1" y="139.3">MOSI</text>
</g>
<g font-size="1.4" fill="#a00000">
<text x="115.3" y="22.9" transform="rotate(-90 115.3 22.9)">2</text>
<text x="121.7" y="22.9" transform="rotate(-90 121.7 22.9)">2</text>
<text x="130.6" y="22.9" transform="rotate(-90 130.6 22.9)">2</text>
<text x="136.9" y="22.9" transform="rotate(-90 136.9 22.9)">2</text>
<text x="143.3" y="22.9" transform="rotate(-90 143.3 22.9)">2</text>
<text x="152.1" y="22.9" transform="rotate(-90 152.1 22.9)">2</text>
<text x="115.3" y="29.2" transform="rotate(-90 115.3 29.2)">1</text>
<text x="121.7" y="29.2" transform="rotate(-90 121.7 29.2)">1</text>
<text x="130.6" y="29.2" transform="rotate(-90 130.6 29.2)">1</text>
<text x="136.9" y="29.2" transform="rotate(-90 136.9 29.2)">1</text>
<text x="143.3" y="29.2" transform="rotate(-90 143.3 29.2)">1</text>
<text x="152.1" y="29.2" transform="rotate(-90 152.1 29.2)">1</text>
<text x="144.5" y="104.1" transform="rotate(-90 144.5 104.1)">7</text>
<text x="123.4" y="109.2">1</text>
<text x="167.5" y="109.2">14</text>
<text x="167.5" y="111.8">15</text>
<text x="123" y="114.3">20</text>
<text x="123" y="116.8">21</text>
<text x="123" y="119.4">22</text>
<text x="167.5" y="114.3">16</text>
<text x="167.5" y="116.8">17</text>
<text x="167.5" y="119.4">18</text>
<text x="167.5" y="121.9">19</text>
<text x="123.4" y="127">9</text>
<text x="167.5" y="127">23</text>
<text x="167.5" y="129.5">24</text>
<text x="75.8" y="135.9">1</text>
<text x="80.9" y="135.9">2</text>
<text x="123" y="132.1">10</text>
<text x="167.5" y="132.1">25</text>
<text x="167.5" y="134.6">26</text>
<text x="167.5" y="137.2">27</text>
<text x="75.8" y="138.4">3</text>
<text x="75.8" y="141">5</text>
<text x="80.9" y="138.4">4</text>
<text x="80.9" y="141">6</text>
<text x="167.5" y="139.7">28</text>
<text x="167.9" y="144.8">2</text>
<text x="167.9" y="147.3">3</text>
<text x="167.9" y="149.9">4</text>
<text x="167.9" y="152.4">5</text>
<text x="167.9" y="154.9">6</text>
<text x="167.5" y="157.5">11</text>
<text x="167.5" y="160">12</text>
<text x="167.5" y="162.6">13</text>
<text x="144.5" y="174" transform="rotate(-90 144.5 174)">8</text>
</g>
<g font-size="1.4" fill="#00a0a0">
<text x="66" y="27.3">82R</text>
<text x="66.4" y="25.5">R1</text>
<text x="66.4" y="29.3">R2</text>
<text x="77.2" y="28.7" transform="rotate(-90 77.2 28.7)">D</text>
<text x="89.5" y="25.6" transform="rotate(-90 89.5 25.6)">10K</text>
<text x="91.4" y="25.3" transform="rotate(-90 91.4 25.3)">R7</text>
<text x="62.6" y="35">D1</text>
<text x="66" y="31.1">82R</text>
<text x="82.7" y="31.7">G</text>
<text x="14.6" y="39.9" transform="rotate(-90 14.6 39.9)">CONN_2</text>
<text x="17.1" y="37.9" transform="rotate(-90 17.1 37.9)">P1</text>
<text x="61.3" y="40.1">DIODE</text>
<text x="77.2" y="36.3" transform="rotate(-90 77.2 36.3)">S</text>
<text x="116.2" y="40.9" transform="rotate(-90 116.2 40.9)">K68</text>
<text x="118" y="40.9" transform="rotate(-90 118 40.9)">R11</text>
<text x="122.5" y="40.9" transform="rotate(-90 122.5 40.9)">K68</text>
<text x="124.4" y="40.9" transform="rotate(-90 124.4 40.9)">R12</text>
<text x="131.4" y="40.9" transform="rotate(-90 131.4 40.9)">K68</text>
<text x="133.3" y="40.9" transform="rotate(-90 133.3 40.9)">R13</text>
<text x="137.8" y="40.9" transform="rotate(-90 137.8 40.9)">K68</text>
<text x="139.6" y="40.9" transform="rotate(-90 139.6 40.9)">R14</text>
<text x="144.1" y="40.9" transform="rotate(-90 144.1 40.9)">K68</text>
<text x="146" y="40.9" transform="rotate(-90 146 40.9)">R15</text>
<text x="153" y="40.9" transform="rotate(-90 153 40.9)">K68</text>
<text x="154.9" y="40.9" transform="rotate(-90 154.9 40.9)">R16</text>
<text x="66.4" y="47.1">R3</text>
<text x="87.5" y="46.9" transform="rotate(-90 87.5 46.9)">R8</text>
<text x="89.3" y="47.3" transform="rotate(-90 89.3 47.3)">10K</text>
<text x="66" y="48.9">82R</text>
<text x="66" y="52.7">82R</text>
<text x="66.4" y="50.9">R4</text>
<text x="77.2" y="50.3" transform="rotate(-90 77.2 50.3)">D</text>
<text x="82.7" y="53.3">G</text>
<text x="17.1" y="59.5" transform="rotate(-90 17.1 59.5)">P2</text>
<text x="62.6" y="56.6">D2</text>
<text x="77.2" y="57.9" transform="rotate(-90 77.2 57.9)">S</text>
<text x="14.6" y="61.5" transform="rotate(-90 14.6 61.5)">CONN_2</text>
<text x="61.3" y="61.6">DIODE</text>
<text x="66" y="70.5">82R</text>
<text x="66.4" y="68.7">R5</text>
<text x="77.2" y="71.9" transform="rotate(-90 77.2 71.9)">D</text>
<text x="89.5" y="68.8" transform="rotate(-90 89.5 68.8)">10K</text>
<text x="91.4" y="68.4" transform="rotate(-90 91.4 68.4)">R9</text>
<text x="66" y="74.3">82R</text>
<text x="66.4" y="72.5">R6</text>
<text x="82.7" y="74.9">G</text>
<text x="14.6" y="83.1" transform="rotate(-90 14.6 83.1)">CONN_2</text>
<text x="17.1" y="81.1" transform="rotate(-90 17.1 81.1)">P3</text>
<text x="61.3" y="83.2">DIODE</text>
<text x="62.6" y="78.2">D3</text>
<text x="77.2" y="79.4" transform="rotate(-90 77.2 79.4)">S</text>
<text x="189.2" y="89">R17</text>
<text x="189.2" y="90.8">10K</text>
<text x="194.3" y="94.6">10K</text>
<text x="194.3" y="92.8">R18</text>
<text x="221.4" y="91.6" transform="rotate(-90 221.4 91.6)">C4</text>
<text x="226.1" y="91.4" transform="rotate(-90 226.1 91.4)">1uF</text>
<text x="54.1" y="107.4">VI</text>
<text x="60.7" y="107.4">VO</text>
<text x="72.5" y="107.4">C2</text>
<text x="125.9" y="104.2">IC1</text>
<text x="224.1" y="106.9" transform="rotate(-90 224.1 106.9)">10K</text>
<text x="226" y="107" transform="rotate(-90 226 107)">R19</text>
<text x="27.3" y="112.3" transform="rotate(-90 27.3 112.3)">CONN_2</text>
<text x="29.8" y="110.3" transform="rotate(-90 29.8 110.3)">P5</text>
<text x="42.3" y="111.9" transform="rotate(-90 42.3 111.9)">C1</text>
<text x="47.4" y="111.8" transform="rotate(-90 47.4 111.8)">0.1uF</text>
<text x="58.9" y="111.2" transform="rotate(-90 58.9 111.2)">GND</text>
<text x="72.7" y="112.1">1uF</text>
<text x="90.8" y="109.5" transform="rotate(-90 90.8 109.5)">4K7</text>
<text x="92.6" y="109.5" transform="rotate(-90 92.6 109.5)">R10</text>
<text x="126.7" y="110">PC6(RESET)</text>
<text x="145.3" y="109.7" transform="rotate(-90 145.3 109.7)">VCC</text>
<text x="157.7" y="112.5">(OC1A)PB1</text>
<text x="159.3" y="110">(ICP)PB0</text>
<text x="126.7" y="115.1">AVCC</text>
<text x="126.7" y="117.6">AREF</text>
<text x="154.7" y="117.6">(MOSI/OC2)PB3</text>
<text x="155.4" y="115.1">(SS/OC1B)PB2</text>
<text x="126.7" y="120.1">AGND</text>
<text x="158" y="120.1">(MISO)PB4</text>
<text x="158.7" y="122.7">(SCK)PB5</text>
<text x="126.7" y="127.8">PB6(XTAL1/TOSC1)</text>
<text x="157.8" y="127.8">(ADC0)PC0</text>
<text x="157.8" y="130.3">(ADC1)PC1</text>
<text x="126.7" y="132.8">PB7(XTAL2/TOSC2)</text>
<text x="154.4" y="137.9">(ADC4/SDA)PC4</text>
<text x="157.8" y="132.8">(ADC2)PC2</text>
<text x="157.8" y="135.4">(ADC3)PC3</text>
<text x="154.6" y="140.5">(ADC5/SCL)PC5</text>
<text x="158.7" y="145.5">(RXD)PD0</text>
<text x="158.8" y="148.1">(TXD)PD1</text>
<text x="156.6" y="155.7">(XCK/T0)PD4</text>
<text x="158.6" y="150.6">(INT0)PD2</text>
<text x="158.6" y="153.2">(INT1)PD3</text>
<text x="158.4" y="160.8">(AIN0)PD6</text>
<text x="160" y="158.2">(T1)PD5</text>
<text x="158.4" y="163.3">(AIN1)PD7</text>
<text x="95.4" y="168.3">C3</text>
<text x="95.5" y="173.4">0.1uF</text>
<text x="145.3" y="170.7" transform="rotate(-90 145.3 170.7)">GND</text>
<text x="157.7" y="174.1">ATMEGA8-P</text>
</g>
<text font-size="1.1" fill="#a000a0" x="143.3" y="137.7">DIL28</text>
</svg>
